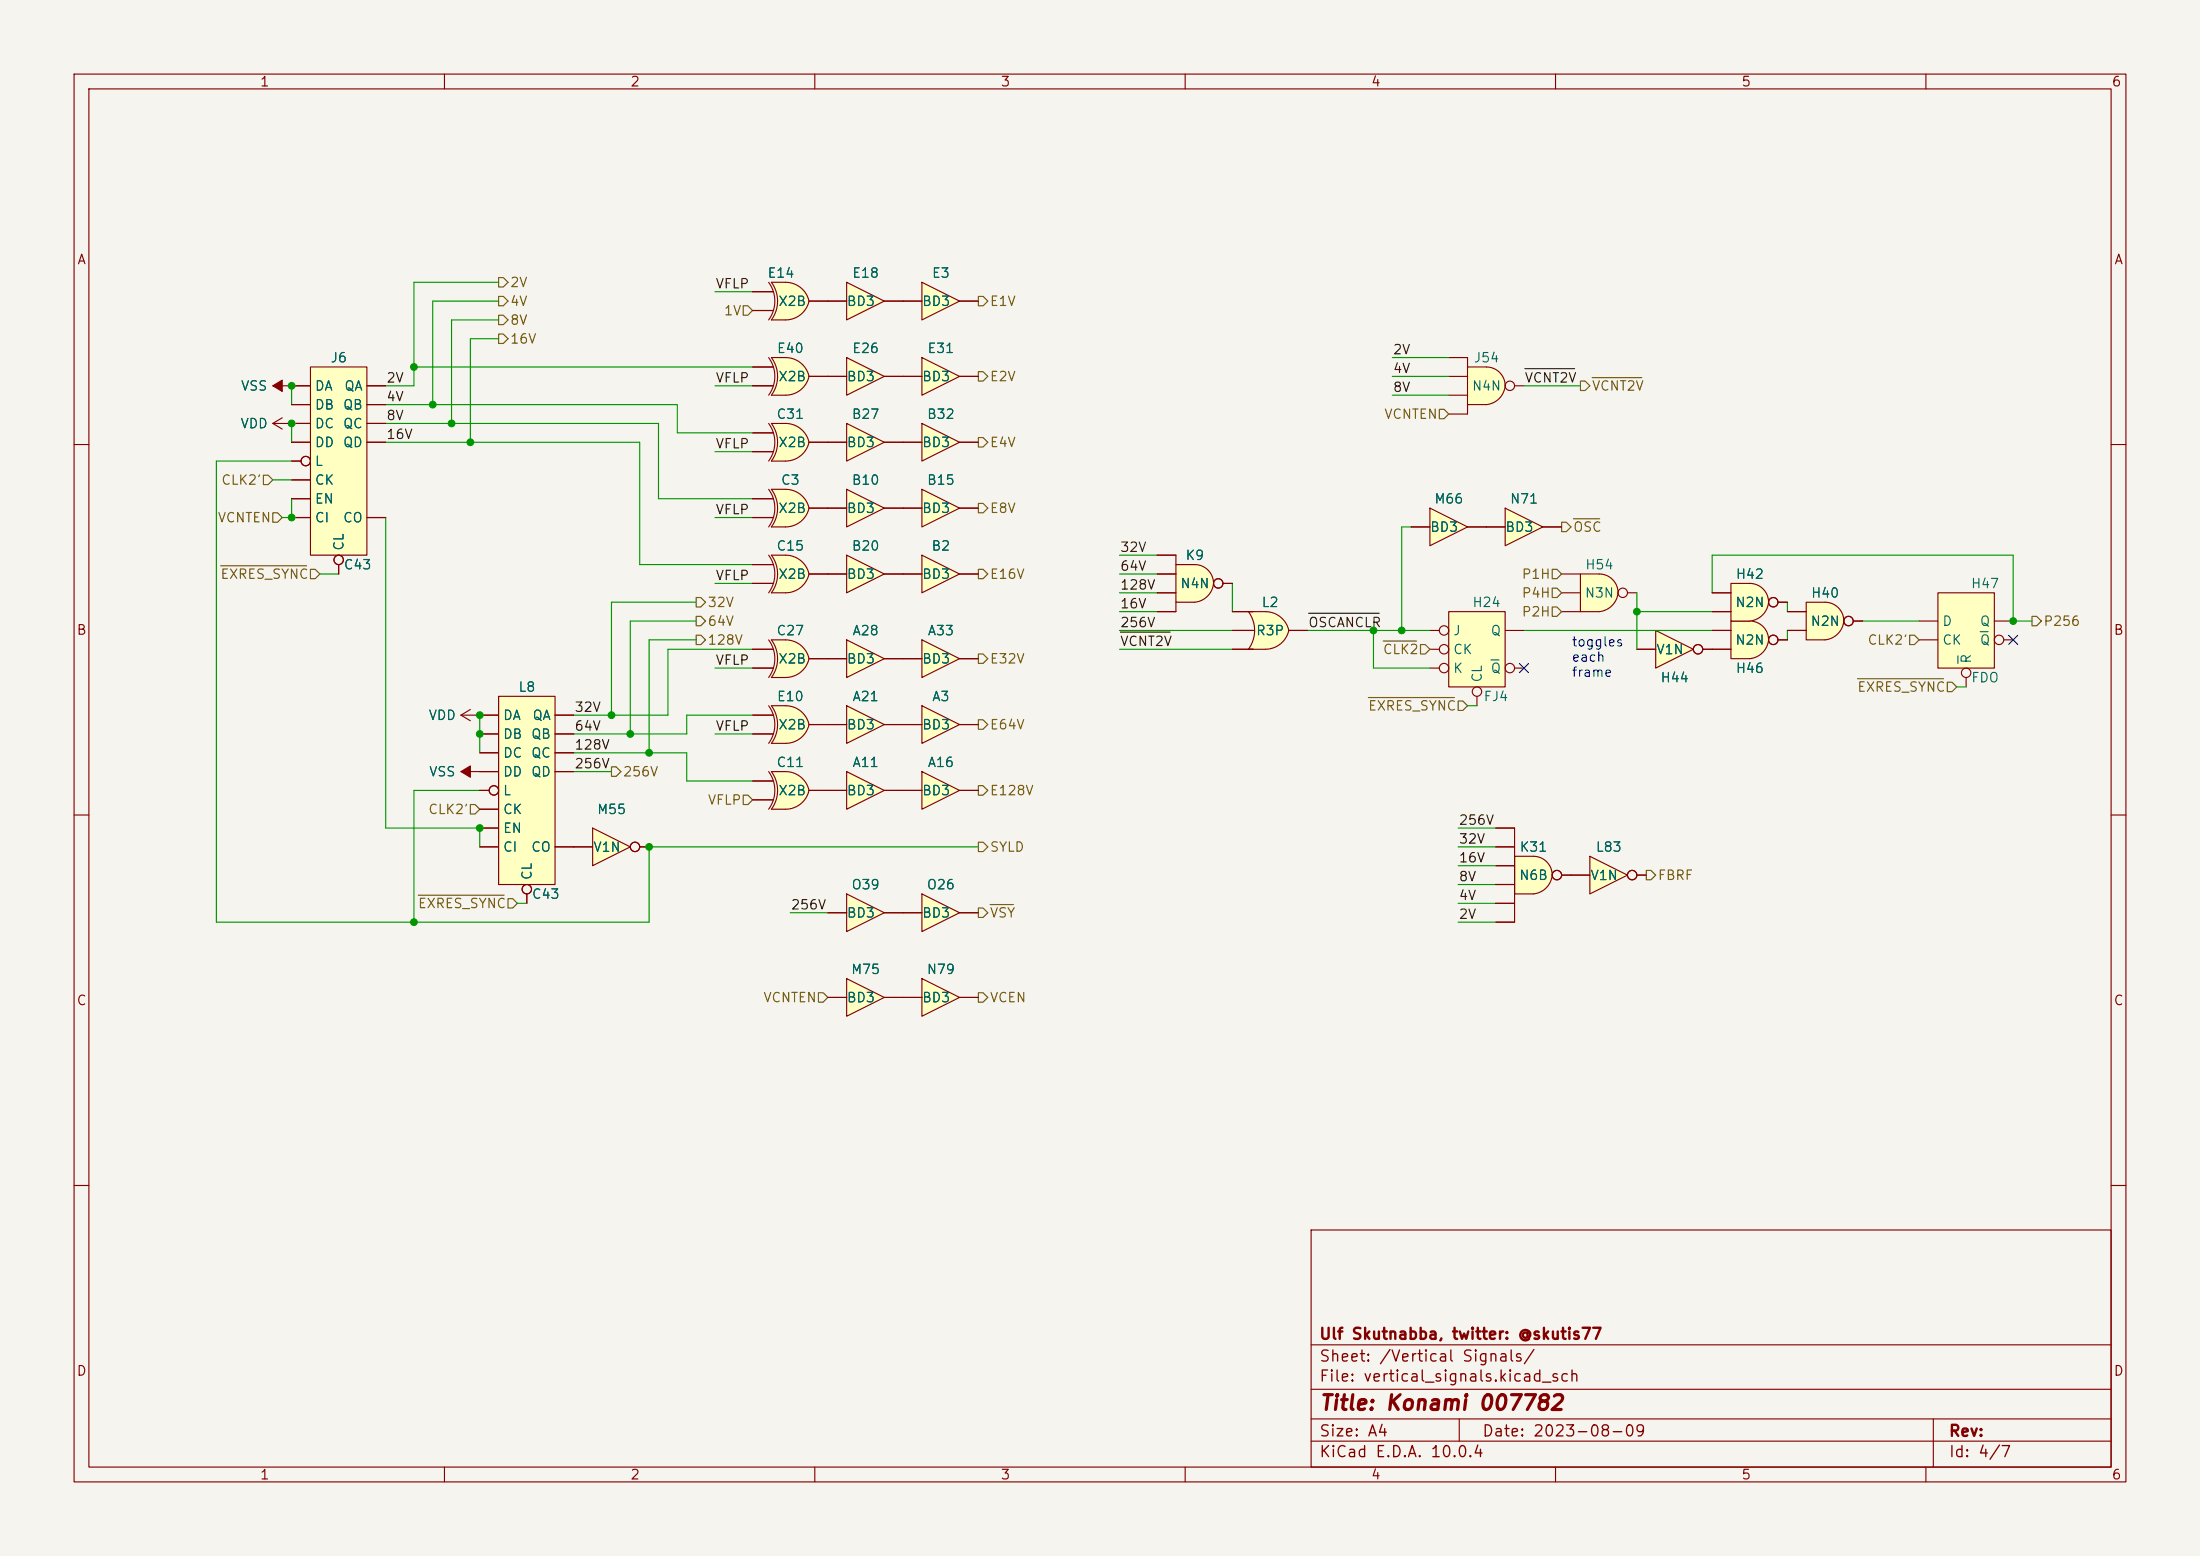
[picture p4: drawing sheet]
<svg xmlns="http://www.w3.org/2000/svg" width="297mm" height="210mm" viewBox="0 0 297 210" stroke-linecap="round" stroke-linejoin="round" font-family="sans-serif">
<path d="M0 0h297v210h-297z" fill="#f5f4ef" stroke="#f5f4ef" stroke-width=".14"/>
<g fill="none" stroke="#840000" stroke-width=".15">
<path d="M10 10h277v190h-277zM12 12h273v186h-273zM60 10v2M110 10v2M160 10v2M210 10v2M260 10v2M10 60h2M285 60h2M10 110h2M285 110h2M10 160h2"/>
<path d="M177 166h108v32h-108zM285 160h2M60 198v2M110 198v2M160 198v2M177 194.5h108M177 191.5h108M177 187.5h108M177 181.5h108M197 191.5v3M210 198v2M260 198v2"/>
<path d="M261 191.5v6.5"/>
</g>
<g fill="#ffffc2">
<path d="M104.1 95.3h1.9z"/>
<path d="M104.1 95.3h1.9v5h-1.9a4.3 4.3 0 0 0 0-5z"/>
</g>
<g fill="#ffffc2" stroke="#ffffc2" stroke-width=".14">
<path d="M106.1 97.1l3.1 .7a3.2 3.2 0 0 1-3.2 2.5z"/>
<path d="M106 95.3a3.2 3.2 0 0 1 3.2 2.5l-3.1 .7z"/>
</g>
<path d="M101.6 96.5h2.8M101.6 99.1h2.8M103.8 95.3a4.3 4.3 0 0 1 0 5M109.2 97.8a3.2 3.2 0 0 1-3.2 2.5M109.2 97.8h2.6M109.2 97.8a3.2 3.2 0 0 0-3.2-2.5h-1.9a4.3 4.3 0 0 1 0 5" fill="none" stroke="#840000" stroke-width=".15"/>
<path d="M104.1 100.3h1.9z" fill="#840000" stroke="#840000" stroke-width=".15"/>
<path d="M124.5 86.4l5 2.5-5 2.5z" fill="#ffffc2"/>
<path d="M121.9 88.9h2.6M124.5 86.4l5 2.5-5 2.5zM129.5 88.9h2.6" fill="none" stroke="#840000" stroke-width=".15"/>
<path d="M114.3 38.1l5.1 2.5-5.1 2.6z" fill="#ffffc2"/>
<path d="M114.3 38.1l5.1 2.5-5.1 2.6zM111.8 40.6h2.5M119.4 40.6h2.5" fill="none" stroke="#840000" stroke-width=".15"/>
<path d="M195.6 82.6h7.6v10.1h-7.6z" fill="#ffffc2"/>
<g fill="none" stroke="#840000" stroke-width=".15">
<path d="M193 85.1h1.3M193 87.6h1.3M193 90.2h1.3M195.6 82.6h7.6v10.1h-7.6zM199.4 94v1.3M203.2 85.1h2.5M204.5 90.2h1.2"/>
<circle cx="194.9" cy="90.2" r=".63"/>
<circle cx="194.9" cy="85.1" r=".63"/>
<circle cx="194.9" cy="87.6" r=".63"/>
<circle cx="199.4" cy="93.3" r=".63"/>
<circle cx="203.8" cy="90.2" r=".63"/>
</g>
<path d="M201.3 89.1h1.1" fill="none" stroke="#006464" stroke-width=".15"/>
<path d="M246.1 83.6l2.8 .2a2.82 2.82 0 0 1-2.5 2.6z" fill="#ffffc2" stroke="#ffffc2" stroke-width=".14"/>
<path d="M243.8 81.3h2.6v5.1h-2.6z" fill="#ffffc2"/>
<g fill="#ffffc2" stroke="#ffffc2" stroke-width=".14">
<path d="M246.4 81.3a2.54 2.54 0 0 1 2.5 2.5h-2.5z"/>
<path d="M236 86.1l2.8 .3a2.82 2.82 0 0 1-2.6 2.5z"/>
</g>
<g fill="none" stroke="#840000" stroke-width=".15">
<path d="M241.3 82.6h2.5M241.3 85.1h2.5M243.8 81.3h2.6a2.51 2.51 0 0 1 2.5 2.1 2.51 2.51 0 0 1-1.8 2.8l-.7 .2h-2.6zM250.2 83.8h1.3"/>
<circle cx="249.6" cy="83.8" r=".63"/>
</g>
<path d="M233.7 83.8h2.5v5.1h-2.5z" fill="#ffffc2"/>
<path d="M236.2 83.8a2.54 2.54 0 0 1 2.6 2.6h-2.6z" fill="#ffffc2" stroke="#ffffc2" stroke-width=".14"/>
<g fill="none" stroke="#840000" stroke-width=".15">
<path d="M231.1 85.1h2.6M231.1 87.6h2.6M233.7 83.8h2.5a2.51 2.51 0 0 1 2.5 2.2 2.51 2.51 0 0 1-1.8 2.7l-.7 .2h-2.5zM240 86.4h1.3"/>
<circle cx="239.4" cy="86.4" r=".63"/>
</g>
<path d="M261.6 80h7.6v10.2h-7.6z" fill="#ffffc2"/>
<g fill="none" stroke="#840000" stroke-width=".15">
<path d="M259.1 83.8h2.5M259.1 86.4h2.5M261.6 80h7.6v10.2h-7.6zM265.4 91.4v1.3M269.2 83.8h2.6M270.5 86.4h1.3"/>
<circle cx="265.4" cy="90.8" r=".63"/>
<circle cx="269.9" cy="86.4" r=".63"/>
</g>
<path d="M264.3 88.5v1M267.3 85.3h1.1" fill="none" stroke="#006464" stroke-width=".15"/>
<path d="M236 81l2.8 .3a2.82 2.82 0 0 1-2.6 2.5z" fill="#ffffc2" stroke="#ffffc2" stroke-width=".14"/>
<path d="M233.7 78.7h2.5v5.1h-2.5z" fill="#ffffc2"/>
<g fill="#ffffc2" stroke="#ffffc2" stroke-width=".14">
<path d="M236.2 78.7a2.54 2.54 0 0 1 2.6 2.6h-2.6z"/>
<path d="M161 78.5l2.8 .2a2.82 2.82 0 0 1-2.5 2.6z"/>
</g>
<g fill="none" stroke="#840000" stroke-width=".15">
<path d="M233.7 78.7h2.5a2.51 2.51 0 0 1 2.5 2.2 2.51 2.51 0 0 1-1.8 2.8l-.7 .1h-2.5zM231.1 80h2.6M231.1 82.6h2.6M240 81.3h1.3"/>
<circle cx="239.4" cy="81.3" r=".63"/>
</g>
<path d="M158.7 76.2h2.6v5.1h-2.6z" fill="#ffffc2"/>
<path d="M161.3 76.2a2.54 2.54 0 0 1 2.5 2.5h-2.5z" fill="#ffffc2" stroke="#ffffc2" stroke-width=".14"/>
<g fill="none" stroke="#840000" stroke-width=".15">
<path d="M156.2 74.9h2.5v1.3M156.2 77.5h2.5M158.7 76.2h2.6a2.51 2.51 0 0 1 2.5 2.1 2.51 2.51 0 0 1-1.8 2.8l-.7 .2h-2.6zM165.1 78.7h1.3M156.2 80h2.5M158.7 81.3v1.3h-2.5"/>
<circle cx="164.5" cy="78.7" r=".63"/>
</g>
<path d="M168.5 82.6h2.3" fill="none" stroke="#ffffc2" stroke-width=".14"/>
<path d="M168.5 82.6h2.3v5h-2.3a4.3 4.3 0 0 0 0-5z" fill="#ffffc2"/>
<g fill="#ffffc2" stroke="#ffffc2" stroke-width=".14">
<path d="M170.8 84.4l3.2 .7a3.2 3.2 0 0 1-3.2 2.5z"/>
<path d="M170.8 82.6a3.2 3.2 0 0 1 3.2 2.5l-3.2 .7z"/>
</g>
<path d="M166.4 82.6h4.4a3.2 3.2 0 0 1 3.2 2.5M166.4 85.1h2.9M166.4 87.6h2.8M168.5 82.6a4.3 4.3 0 0 1 0 5M174 85.1a3.2 3.2 0 0 1-3.2 2.5M174 85.1h2.5" fill="none" stroke="#840000" stroke-width=".15"/>
<path d="M168.5 87.6h2.3z" fill="#840000" stroke="#840000" stroke-width=".15"/>
<path d="M124.5 38.1l5 2.5-5 2.6z" fill="#ffffc2"/>
<path d="M124.5 38.1l5 2.5-5 2.6zM121.9 40.6h2.6M129.5 40.6h2.6" fill="none" stroke="#840000" stroke-width=".15"/>
<g fill="#ffffc2">
<path d="M104.1 86.4h1.9z"/>
<path d="M104.1 86.4h1.9v5h-1.9a4.3 4.3 0 0 0 0-5z"/>
</g>
<g fill="#ffffc2" stroke="#ffffc2" stroke-width=".14">
<path d="M106.1 88.2l3.1 .7a3.2 3.2 0 0 1-3.2 2.5z"/>
<path d="M106 86.4a3.2 3.2 0 0 1 3.2 2.5l-3.1 .7z"/>
</g>
<path d="M101.6 87.6h2.8M101.6 90.2h2.8M103.8 86.4a4.3 4.3 0 0 1 0 5M109.2 88.9a3.2 3.2 0 0 1-3.2 2.5M109.2 88.9h2.6M109.2 88.9a3.2 3.2 0 0 0-3.2-2.5h-1.9a4.3 4.3 0 0 1 0 5" fill="none" stroke="#840000" stroke-width=".15"/>
<path d="M104.1 91.4h1.9z" fill="#840000" stroke="#840000" stroke-width=".15"/>
<path d="M124.5 48.3l5 2.5-5 2.5z" fill="#ffffc2"/>
<path d="M121.9 50.8h2.6M124.5 48.3l5 2.5-5 2.5zM129.5 50.8h2.6" fill="none" stroke="#840000" stroke-width=".15"/>
<path d="M223.5 85.1l5.1 2.5-5.1 2.6z" fill="#ffffc2"/>
<g fill="none" stroke="#840000" stroke-width=".15">
<path d="M221 87.6h2.5M223.5 85.1l5.1 2.5-5.1 2.6zM229.9 87.6h1.2"/>
<circle cx="229.2" cy="87.6" r=".63"/>
</g>
<g fill="#ffffc2">
<path d="M104.1 43.2h1.9z"/>
<path d="M104.1 38.1h1.9v5.1h-1.9a4.3 4.3 0 0 0 0-5.1z"/>
</g>
<g fill="#ffffc2" stroke="#ffffc2" stroke-width=".14">
<path d="M106 38.1a3.2 3.2 0 0 1 3.2 2.5l-3.1 .7z"/>
<path d="M106.1 39.9l3.1 .7a3.3 3.3 0 0 1-3.2 2.6z"/>
</g>
<path d="M101.6 39.4h2.8M103.8 38.1a4.3 4.3 0 0 1 0 5.1M104.1 38.1a4.3 4.3 0 0 1 0 5.1h1.9a3.3 3.3 0 0 0 3.2-2.6M106 38.1a3.2 3.2 0 0 1 3.2 2.5M101.6 41.9h2.8M109.2 40.6h2.6" fill="none" stroke="#840000" stroke-width=".15"/>
<path d="M104.1 38.1h1.9z" fill="#840000" stroke="#840000" stroke-width=".15"/>
<path d="M114.3 48.3l5.1 2.5-5.1 2.5z" fill="#ffffc2"/>
<path d="M111.8 50.8h2.5M114.3 48.3l5.1 2.5-5.1 2.5zM119.4 50.8h2.5" fill="none" stroke="#840000" stroke-width=".15"/>
<path d="M124.5 74.9l5 2.6-5 2.5z" fill="#ffffc2"/>
<path d="M121.9 77.5h2.6M124.5 74.9l5 2.6-5 2.5zM129.5 77.5h2.6" fill="none" stroke="#840000" stroke-width=".15"/>
<path d="M114.3 66l5.1 2.6-5.1 2.5z" fill="#ffffc2"/>
<path d="M111.8 68.6h2.5M114.3 66l5.1 2.6-5.1 2.5zM119.4 68.6h2.5" fill="none" stroke="#840000" stroke-width=".15"/>
<path d="M124.5 57.2l5 2.5-5 2.5z" fill="#ffffc2"/>
<path d="M121.9 59.7h2.6M124.5 57.2l5 2.5-5 2.5zM129.5 59.7h2.6" fill="none" stroke="#840000" stroke-width=".15"/>
<path d="M124.5 66l5 2.6-5 2.5z" fill="#ffffc2"/>
<path d="M121.9 68.6h2.6M124.5 66l5 2.6-5 2.5zM129.5 68.6h2.6" fill="none" stroke="#840000" stroke-width=".15"/>
<path d="M203.2 68.6l5.1 2.5-5.1 2.6z" fill="#ffffc2"/>
<path d="M200.7 71.1h2.5M203.2 68.6l5.1 2.5-5.1 2.6zM208.3 71.1h2.5" fill="none" stroke="#840000" stroke-width=".15"/>
<path d="M114.3 57.2l5.1 2.5-5.1 2.5z" fill="#ffffc2"/>
<path d="M111.8 59.7h2.5M114.3 57.2l5.1 2.5-5.1 2.5zM119.4 59.7h2.5" fill="none" stroke="#840000" stroke-width=".15"/>
<path d="M114.3 74.9l5.1 2.6-5.1 2.5z" fill="#ffffc2"/>
<path d="M111.8 77.5h2.5M114.3 74.9l5.1 2.6-5.1 2.5zM119.4 77.5h2.5" fill="none" stroke="#840000" stroke-width=".15"/>
<g fill="#ffffc2">
<path d="M104.1 57.2h1.9z"/>
<path d="M104.1 57.2h1.9v5h-1.9a4.3 4.3 0 0 0 0-5z"/>
</g>
<g fill="#ffffc2" stroke="#ffffc2" stroke-width=".14">
<path d="M106.1 59l3.1 .7a3.2 3.2 0 0 1-3.2 2.5z"/>
<path d="M106 57.2a3.2 3.2 0 0 1 3.2 2.5l-3.1 .7z"/>
</g>
<path d="M101.6 58.4h2.8M103.8 57.2a4.3 4.3 0 0 1 0 5M109.2 59.7a3.2 3.2 0 0 1-3.2 2.5M109.2 59.7h2.6M109.2 59.7a3.2 3.2 0 0 0-3.2-2.5h-1.9a4.3 4.3 0 0 1 0 5M101.6 61h2.8" fill="none" stroke="#840000" stroke-width=".15"/>
<path d="M104.1 62.2h1.9z" fill="#840000" stroke="#840000" stroke-width=".15"/>
<path d="M41.9 49.5h7.6v25.4h-7.6z" fill="#ffffc2"/>
<g fill="none" stroke="#840000" stroke-width=".15">
<path d="M39.4 52.1h2.5M39.4 54.6h2.5M39.4 57.2h2.5M39.4 59.7h2.5M41.9 49.5h7.6v25.4h-7.6zM49.5 52.1h2.6M49.5 54.6h2.6M49.5 57.2h2.6M49.5 59.7h2.6M39.4 62.2h1.2M39.4 64.8h2.5M39.4 67.3h2.5"/>
<path d="M39.4 69.9h2.5M45.7 76.2v1.3M49.5 69.9h2.6"/>
<circle cx="41.3" cy="62.2" r=".63"/>
<circle cx="45.7" cy="75.6" r=".63"/>
</g>
<path d="M193 68.6l5.1 2.5-5.1 2.6z" fill="#ffffc2"/>
<path d="M190.5 71.1h2.5M193 68.6l5.1 2.5-5.1 2.6zM198.1 71.1h2.6" fill="none" stroke="#840000" stroke-width=".15"/>
<path d="M114.3 95.3l5.1 2.5-5.1 2.5z" fill="#ffffc2"/>
<path d="M111.8 97.8h2.5M114.3 95.3l5.1 2.5-5.1 2.5zM119.4 97.8h2.5" fill="none" stroke="#840000" stroke-width=".15"/>
<path d="M114.3 104.1l5.1 2.6-5.1 2.5z" fill="#ffffc2"/>
<path d="M111.8 106.7h2.5M114.3 104.1l5.1 2.6-5.1 2.5zM119.4 106.7h2.5" fill="none" stroke="#840000" stroke-width=".15"/>
<path d="M114.3 86.4l5.1 2.5-5.1 2.5z" fill="#ffffc2"/>
<path d="M111.8 88.9h2.5M114.3 86.4l5.1 2.5-5.1 2.5zM119.4 88.9h2.5" fill="none" stroke="#840000" stroke-width=".15"/>
<path d="M114.3 120.7l5.1 2.5-5.1 2.5z" fill="#ffffc2"/>
<path d="M111.8 123.2h2.5M114.3 120.7l5.1 2.5-5.1 2.5zM119.4 123.2h2.5" fill="none" stroke="#840000" stroke-width=".15"/>
<path d="M114.3 132.1l5.1 2.5-5.1 2.6z" fill="#ffffc2"/>
<path d="M111.8 134.6h2.5M114.3 132.1l5.1 2.5-5.1 2.6zM119.4 134.6h2.5" fill="none" stroke="#840000" stroke-width=".15"/>
<path d="M124.5 132.1l5 2.5-5 2.6z" fill="#ffffc2"/>
<path d="M121.9 134.6h2.6M124.5 132.1l5 2.5-5 2.6zM129.5 134.6h2.6" fill="none" stroke="#840000" stroke-width=".15"/>
<path d="M124.5 120.7l5 2.5-5 2.5z" fill="#ffffc2"/>
<path d="M121.9 123.2h2.6M124.5 120.7l5 2.5-5 2.5zM129.5 123.2h2.6" fill="none" stroke="#840000" stroke-width=".15"/>
<path d="M80 111.8l5.1 2.5-5.1 2.5z" fill="#ffffc2"/>
<g fill="none" stroke="#840000" stroke-width=".15">
<path d="M77.5 114.3h2.5M80 111.8l5.1 2.5-5.1 2.5zM86.4 114.3h1.2"/>
<circle cx="85.7" cy="114.3" r=".63"/>
</g>
<path d="M124.5 104.1l5 2.6-5 2.5z" fill="#ffffc2"/>
<path d="M121.9 106.7h2.6M124.5 104.1l5 2.6-5 2.5zM129.5 106.7h2.6" fill="none" stroke="#840000" stroke-width=".15"/>
<path d="M124.5 95.3l5 2.5-5 2.5z" fill="#ffffc2"/>
<path d="M121.9 97.8h2.6M124.5 95.3l5 2.5-5 2.5zM129.5 97.8h2.6" fill="none" stroke="#840000" stroke-width=".15"/>
<g fill="#ffffc2">
<path d="M104.1 74.9h1.9z"/>
<path d="M104.1 74.9h1.9v5.1h-1.9a4.3 4.3 0 0 0 0-5.1z"/>
</g>
<g fill="#ffffc2" stroke="#ffffc2" stroke-width=".14">
<path d="M106.1 76.8l3.1 .7a3.2 3.2 0 0 1-3.2 2.5z"/>
<path d="M106 74.9a3.2 3.2 0 0 1 3.2 2.6l-3.1 .7z"/>
<path d="M200.4 51.8l2.8 .3a2.82 2.82 0 0 1-2.5 2.5z"/>
</g>
<path d="M101.6 76.2h2.8M101.6 78.7h2.8M103.8 74.9a4.3 4.3 0 0 1 0 5.1M109.2 77.5a3.2 3.2 0 0 1-3.2 2.5M109.2 77.5h2.6M109.2 77.5a3.2 3.2 0 0 0-3.2-2.6h-1.9a4.3 4.3 0 0 1 0 5.1" fill="none" stroke="#840000" stroke-width=".15"/>
<path d="M104.1 80h1.9z" fill="#840000" stroke="#840000" stroke-width=".15"/>
<path d="M198.1 49.5h2.6v5.1h-2.6z" fill="#ffffc2"/>
<path d="M200.7 49.5a2.54 2.54 0 0 1 2.5 2.6h-2.5z" fill="#ffffc2" stroke="#ffffc2" stroke-width=".14"/>
<g fill="none" stroke="#840000" stroke-width=".15">
<path d="M195.6 48.3h2.5v1.2M195.6 50.8h2.5M195.6 53.3h2.5M198.1 49.5h2.6a2.51 2.51 0 0 1 2.5 2.2 2.51 2.51 0 0 1-1.8 2.7l-.7 .2h-2.6zM198.1 54.6v1.3h-2.5M204.5 52.1h1.2"/>
<circle cx="203.8" cy="52.1" r=".63"/>
</g>
<path d="M67.3 94h7.6v25.4h-7.6z" fill="#ffffc2"/>
<g fill="none" stroke="#840000" stroke-width=".15">
<path d="M64.8 96.5h2.5M64.8 99.1h2.5M67.3 94h7.6v25.4h-7.6zM74.9 96.5h2.6M74.9 99.1h2.6M64.8 101.6h2.5M64.8 104.1h2.5M64.8 106.7h1.2M64.8 109.2h2.5M64.8 111.8h2.5M64.8 114.3h2.5M74.9 101.6h2.6"/>
<path d="M74.9 104.1h2.6M74.9 114.3h2.6M71.1 120.7v1.2"/>
<circle cx="66.7" cy="106.7" r=".63"/>
<circle cx="71.1" cy="120" r=".63"/>
</g>
<g fill="#ffffc2">
<path d="M104.1 48.3h1.9z"/>
<path d="M104.1 48.3h1.9v5h-1.9a4.3 4.3 0 0 0 0-5z"/>
</g>
<g fill="#ffffc2" stroke="#ffffc2" stroke-width=".14">
<path d="M106.1 50.1l3.1 .7a3.2 3.2 0 0 1-3.2 2.5z"/>
<path d="M106 48.3a3.2 3.2 0 0 1 3.2 2.5l-3.1 .7z"/>
</g>
<path d="M101.6 49.5h2.8M101.6 52.1h2.8M103.8 48.3a4.3 4.3 0 0 1 0 5M109.2 50.8a3.2 3.2 0 0 1-3.2 2.5M109.2 50.8h2.6M109.2 50.8a3.2 3.2 0 0 0-3.2-2.5h-1.9a4.3 4.3 0 0 1 0 5" fill="none" stroke="#840000" stroke-width=".15"/>
<path d="M104.1 53.3h1.9z" fill="#840000" stroke="#840000" stroke-width=".15"/>
<g fill="#ffffc2">
<path d="M104.1 104.1h1.9z"/>
<path d="M104.1 104.1h1.9v5.1h-1.9a4.3 4.3 0 0 0 0-5.1z"/>
</g>
<g fill="#ffffc2" stroke="#ffffc2" stroke-width=".14">
<path d="M106.1 106l3.1 .7a3.2 3.2 0 0 1-3.2 2.5z"/>
<path d="M106 104.1a3.2 3.2 0 0 1 3.2 2.6l-3.1 .7z"/>
</g>
<path d="M101.6 105.4h2.8M101.6 108h2.8M103.8 104.1a4.3 4.3 0 0 1 0 5.1M109.2 106.7a3.2 3.2 0 0 1-3.2 2.5M109.2 106.7h2.6M109.2 106.7a3.2 3.2 0 0 0-3.2-2.6h-1.9a4.3 4.3 0 0 1 0 5.1" fill="none" stroke="#840000" stroke-width=".15"/>
<path d="M104.1 109.2h1.9z" fill="#840000" stroke="#840000" stroke-width=".15"/>
<g fill="#ffffc2">
<path d="M104.1 66h1.9z"/>
<path d="M104.1 66h1.9v5.1h-1.9a4.3 4.3 0 0 0 0-5.1z"/>
</g>
<g fill="#ffffc2" stroke="#ffffc2" stroke-width=".14">
<path d="M106.1 67.9l3.1 .7a3.2 3.2 0 0 1-3.2 2.5z"/>
<path d="M106 66a3.2 3.2 0 0 1 3.2 2.6l-3.1 .7z"/>
<path d="M206.7 117.8l2.8 .3a2.82 2.82 0 0 1-2.5 2.6z"/>
</g>
<path d="M101.6 67.3h2.8M101.6 69.9h2.8M103.8 66a4.3 4.3 0 0 1 0 5.1M109.2 68.6a3.2 3.2 0 0 1-3.2 2.5M109.2 68.6h2.6M109.2 68.6a3.2 3.2 0 0 0-3.2-2.6h-1.9a4.3 4.3 0 0 1 0 5.1M62.2 96.5l1.3 .8M62.2 96.5h2.6M63.5 95.8l-1.3 .7M62.2 104.1h2.6" fill="none" stroke="#840000" stroke-width=".15"/>
<g fill="#840000" stroke="#840000" stroke-width=".15">
<path d="M104.1 71.1h1.9z"/>
<path d="M62.2 104.1l1.3-.7v1.5z"/>
</g>
<path d="M204.5 115.6h2.5v5.1h-2.5z" fill="#ffffc2"/>
<g fill="#ffffc2" stroke="#ffffc2" stroke-width=".14">
<path d="M207 115.6a2.54 2.54 0 0 1 2.5 2.5h-2.5z"/>
<path d="M215.6 79.7l2.8 .3a2.82 2.82 0 0 1-2.5 2.6z"/>
</g>
<g fill="none" stroke="#840000" stroke-width=".15">
<path d="M201.9 111.8h2.6v12.7h-2.6M201.9 114.3h2.6M201.9 116.8h2.6M201.9 119.4h2.6M204.5 115.6h2.5a2.51 2.51 0 0 1 2.5 2.1 2.51 2.51 0 0 1-1.8 2.8l-.7 .2h-2.5zM210.8 118.1h1.3M201.9 121.9h2.6"/>
<circle cx="210.2" cy="118.1" r=".63"/>
</g>
<path d="M213.4 77.5h2.5v5.1h-2.5z" fill="#ffffc2"/>
<path d="M215.9 77.5a2.54 2.54 0 0 1 2.5 2.5h-2.5z" fill="#ffffc2" stroke="#ffffc2" stroke-width=".14"/>
<g fill="none" stroke="#840000" stroke-width=".15">
<path d="M210.8 77.5h2.6M213.4 77.5h2.5a2.51 2.51 0 0 1 2.5 2.1 2.51 2.51 0 0 1-1.8 2.8l-.7 .2h-2.5zM210.8 80h2.6M210.8 82.6h2.6M219.7 80h1.3"/>
<circle cx="219.1" cy="80" r=".63"/>
</g>
<path d="M214.6 115.6l5.1 2.5-5.1 2.6z" fill="#ffffc2"/>
<g fill="none" stroke="#840000" stroke-width=".15">
<path d="M101.6 39.4h2.8M36.8 52.1h5.1M36.8 57.2l1.3 .7M36.8 57.2h5.1M38.1 56.4l-1.3 .8M39.4 54.6h2.5M39.4 59.7h2.5M49.5 52.1h2.6M49.5 57.2h2.6M49.5 54.6h2.6M49.5 59.7h2.6M101.6 52.1h2.8"/>
<path d="M101.6 58.4h2.8M101.6 41.9h2.8M101.6 49.5h2.8M109.2 59.7h5.1M109.2 50.8h5.1M109.2 40.6h5.1M119.4 59.7h5.1M119.4 50.8h5.1M119.4 40.6h5.1M129.5 59.7h2.6M129.5 50.8h2.6M129.5 40.6h2.6"/>
<path d="M39.4 62.2h1.2M39.4 64.8h2.5M39.4 67.3h2.5M39.4 69.9h2.5M45.7 76.2v1.3M49.5 69.9h2.6M101.6 67.3h2.8M101.6 69.9h2.8M101.6 76.2h2.8M101.6 78.7h2.8M101.6 61h2.8M109.2 77.5h5.1"/>
<path d="M109.2 68.6h5.1M119.4 77.5h5.1M119.4 68.6h5.1M129.5 77.5h2.6M129.5 68.6h2.6M156.2 77.5h2.5M156.2 74.9h2.5M165.1 78.7h1.3M190.5 71.1h2.5M198.1 71.1h5.1M208.3 71.1h2.5M64.8 96.5h2.5"/>
<path d="M64.8 99.1h2.5M74.9 96.5h2.6M74.9 99.1h2.6M101.6 96.5h2.8M101.6 99.1h2.8M101.6 87.6h2.8M101.6 90.2h2.8M109.2 97.8h5.1M109.2 88.9h5.1M119.4 97.8h5.1M119.4 88.9h5.1M129.5 97.8h2.6"/>
<path d="M129.5 88.9h2.6M156.2 82.6h2.5M156.2 80h2.5M166.4 87.6h2.8M166.4 82.6h2.8M166.4 85.1h2.8M174 85.1h2.5M221 87.6h2.5M229.9 87.6h3.8M231.1 82.6h2.6M231.1 85.1h2.6M231.1 80h2.6"/>
<path d="M240 81.3h1.3M240 86.4h1.3M241.3 82.6h2.5M241.3 85.1h2.5M250.2 83.8h1.3M64.8 101.6h2.5M64.8 104.1h2.5M64.8 106.7h1.2M64.8 109.2h2.5M64.8 111.8h2.5M64.8 114.3h2.5M74.9 101.6h2.6"/>
<path d="M74.9 104.1h2.6M74.9 114.3h5.1M86.4 114.3h1.2M101.6 105.4h2.8M101.6 108h2.8M109.2 106.7h5.1M119.4 106.7h5.1M129.5 106.7h2.6M201.9 111.8h2.6M201.9 114.3h2.6M201.9 116.8h2.6M201.9 119.4h2.6"/>
<path d="M210.8 118.1h3.8M214.6 115.6l5.1 2.5-5.1 2.6zM221 118.1h1.2M71.1 120.7v1.2M111.8 123.2h2.5M111.8 134.6h2.5M119.4 123.2h5.1M119.4 134.6h5.1M129.5 123.2h2.6M129.5 134.6h2.6M201.9 121.9h2.6M201.9 124.5h2.6"/>
<circle cx="41.3" cy="62.2" r=".63"/>
<circle cx="45.7" cy="75.6" r=".63"/>
<circle cx="164.5" cy="78.7" r=".63"/>
<circle cx="229.2" cy="87.6" r=".63"/>
<circle cx="239.4" cy="86.4" r=".63"/>
<circle cx="239.4" cy="81.3" r=".63"/>
<circle cx="249.6" cy="83.8" r=".63"/>
<circle cx="66.7" cy="106.7" r=".63"/>
<circle cx="85.7" cy="114.3" r=".63"/>
<circle cx="210.2" cy="118.1" r=".63"/>
<circle cx="220.3" cy="118.1" r=".63"/>
<circle cx="71.1" cy="120" r=".63"/>
</g>
<path d="M36.8 52.1l1.3-.8v1.5z" fill="#840000" stroke="#840000" stroke-width=".15"/>
<g fill="none" stroke="#725600" stroke-width=".15">
<path d="M67.3 37.5h.6l.7 .6-.7 .6h-.6zM67.3 45.1h.6l.7 .6-.7 .7h-.6zM67.3 40h.6l.7 .6-.7 .7h-.6zM67.3 42.5h.6l.7 .7-.7 .6h-.6zM100.3 41.3h.7l.6 .6-.6 .6h-.7zM132.1 59.1h.6l.6 .6-.6 .6h-.6zM132.1 50.2h.6l.6 .6-.6 .6h-.6zM132.1 40h.6l.6 .6-.6 .7h-.6zM194.3 55.2h.6l.7 .7-.7 .6h-.6zM213.4 51.4h.6l.6 .7-.6 .6h-.6zM214.9 51h6.7M29.8 76.4h11.6"/>
<path d="M35.6 64.1h.6l.6 .7-.6 .6h-.6zM36.8 69.2h.7l.6 .7-.6 .6h-.7zM41.9 76.8h.6l.7 .7-.7 .6h-.6zM132.1 67.9h.6l.6 .7-.6 .6h-.6zM132.1 76.8h.6l.6 .7-.6 .6h-.6zM209.5 76.8h.7l.6 .7-.6 .6h-.7zM209.5 79.4h.7l.6 .6-.6 .6h-.7zM210.8 70.5h.7l.6 .6-.6 .7h-.7zM212.4 70h3.6M94 80.6h.6l.6 .7-.6 .6h-.6zM94 85.7h.6l.6 .7-.6 .6h-.6zM94 83.2h.6l.6 .6-.6 .7h-.6z"/>
<path d="M132.1 88.3h.6l.6 .6-.6 .6h-.6zM132.1 97.2h.6l.6 .6-.6 .6h-.6zM184.7 94.1h11.6M186.7 86.5h4.5M191.8 87h.6l.6 .6-.6 .7h-.6zM196.8 94.6h.7l.6 .7-.6 .6h-.7zM209.5 81.9h.7l.6 .7-.6 .6h-.7zM250.8 91.6h11.6M257.8 85.7h.6l.7 .7-.7 .6h-.6zM262.9 92.1h.6l.7 .6-.7 .6h-.6zM274.3 83.2h.7l.6 .6-.6 .7h-.7zM63.5 108.6h.6l.7 .6-.7 .7h-.6z"/>
<path d="M82.5 103.5h.7l.6 .6-.6 .7h-.7zM100.3 107.3h.7l.6 .7-.6 .6h-.7zM132.1 106h.6l.6 .7-.6 .6h-.6zM132.1 113.7h.6l.6 .6-.6 .6h-.6zM222.2 117.5h.7l.6 .6-.6 .6h-.7zM56.5 120.8h11.6M68.6 121.3h.6l.6 .6-.6 .7h-.6zM110.5 134h.6l.7 .6-.7 .7h-.6zM132.1 122.6h.6l.6 .6-.6 .6h-.6zM132.1 134h.6l.6 .6-.6 .7h-.6zM133.7 122.1h3.1"/>
</g>
<path d="M205.9 49.8h6.7M151.3 85.3h6.7M176.7 82.8h9.5" fill="none" stroke="#0f0f0f" stroke-width=".15"/>
<g fill="none" stroke="#009600" stroke-width=".15">
<path d="M67.3 38.1h-11.4v14h-3.8M96.5 39.4h5.1M39.4 52.1v2.5M39.4 57.2v2.5M52.1 59.7h34.3v16.5h15.2M52.1 57.2h36.8v10.1h12.7M52.1 54.6h39.3v3.8h10.2M55.9 49.5h45.7M67.3 45.7h-3.8v14M67.3 40.6h-8.9v14M67.3 43.2h-6.3v14M96.5 52.1h5.1"/>
<path d="M188 50.8h7.6M188 48.3h7.6M188 53.3h7.6M205.7 52.1h7.7M36.8 64.8h2.6M39.4 67.3v2.6h-1.3M39.4 62.2h-10.2v62.3h58.4v-10.2h44.5M43.2 77.5h2.5M52.1 69.9v41.9h12.7v2.5M96.5 78.7h5.1M96.5 69.9h5.1M96.5 61h5.1"/>
<path d="M151.1 77.5h5.1M151.1 74.9h5.1M166.4 78.7v3.9M190.5 71.1h-1.3v14M64.8 96.5v5.1M94 81.3h-11.5v15.2M94 86.4h-6.4v15.2M94 83.8h-8.9v15.3M96.5 90.2h5.1M96.5 99.1h5.1M101.6 87.6h-11.4v8.9h-12.7M101.6 96.5h-8.9v2.6h-15.2"/>
<path d="M151.1 80h5.1M151.1 82.6h5.1M151.1 85.1h15.3M151.1 87.6h15.3M176.5 85.1h16.5M185.4 85.1v5.1h7.6M198.1 95.3h1.3M205.7 85.1h25.4M221 82.6h10.1M221 80v7.6M231.1 80v-5.1h40.7v8.9h2.5M241.3 81.3v1.3"/>
<path d="M241.3 85.1v1.3M251.5 83.8h7.6M264.2 92.7h1.2M64.8 106.7h-8.9v17.8M77.5 101.6h15.2v3.8h8.9M77.5 104.1h5M196.8 114.3h5.1M196.8 111.8h5.1M196.8 119.4h5.1M196.8 116.8h5.1M69.8 121.9h1.3M106.7 123.2h5.1"/>
<path d="M196.8 124.5h5.1M196.8 121.9h5.1"/>
</g>
<path d="M205.1 89.6l1.2 1.2M206.3 89.6l-1.2 1.2M271.2 85.8l1.2 1.2M272.4 85.8l-1.2 1.2" fill="none" stroke="#000084" stroke-width=".15"/>
<g fill="#009600" stroke="#009600" stroke-width=".14">
<circle cx="85.1" cy="99.1" r=".46"/>
<circle cx="82.5" cy="96.5" r=".46"/>
<circle cx="39.4" cy="69.9" r=".46"/>
<circle cx="39.4" cy="52.1" r=".46"/>
<circle cx="39.4" cy="57.2" r=".46"/>
<circle cx="64.8" cy="111.8" r=".46"/>
<circle cx="55.9" cy="124.5" r=".46"/>
<circle cx="64.8" cy="96.5" r=".46"/>
<circle cx="64.8" cy="99.1" r=".46"/>
<circle cx="87.6" cy="114.3" r=".46"/>
<circle cx="63.5" cy="59.7" r=".46"/>
<circle cx="61" cy="57.2" r=".46"/>
<circle cx="55.9" cy="49.5" r=".46"/>
<circle cx="58.4" cy="54.6" r=".46"/>
<circle cx="87.6" cy="101.6" r=".46"/>
<circle cx="185.4" cy="85.1" r=".46"/>
<circle cx="189.2" cy="85.1" r=".46"/>
<circle cx="271.8" cy="83.8" r=".46"/>
<circle cx="221" cy="82.6" r=".46"/>
</g>
<text font-size="2" fill="#840000" x="178" y="190.8">Title: Konami 007782</text>
<g font-size="1.5" fill="#840000">
<text x="178" y="184.2">Sheet: /Vertical Signals/</text>
<text x="178" y="181.2">Ulf Skutnabba, twitter: @skutis77</text>
<text x="178" y="186.9">File: vertical_signals.kicad_sch</text>
<text x="178" y="197.1">KiCad E.D.A. 10.0.4</text>
<text x="178" y="194.3">Size: A4</text>
<text x="200" y="194.3">Date: 2023-08-09</text>
<text x="263" y="194.3">Rev:</text>
<text x="263" y="197.1">Id: 4/7</text>
</g>
<g font-size="1.3" fill="#840000">
<text x="35" y="12">1</text>
<text x="85" y="12">2</text>
<text x="135" y="12">3</text>
<text x="185" y="12">4</text>
<text x="235" y="12">5</text>
<text x="285" y="12">6</text>
<text x="10.3" y="36">A</text>
<text x="285.3" y="36">A</text>
<text x="10.3" y="86">B</text>
<text x="285.3" y="86">B</text>
<text x="10.3" y="136">C</text>
<text x="285.3" y="136">C</text>
<text x="10.3" y="186">D</text>
<text x="285.3" y="186">D</text>
<text x="35" y="200">1</text>
<text x="85" y="200">2</text>
<text x="135" y="200">3</text>
<text x="185" y="200">4</text>
<text x="235" y="200">5</text>
<text x="285" y="200">6</text>
</g>
<g font-size="1.3" fill="#725600">
<text x="68.8" y="41.6">4V</text>
<text x="68.8" y="39.1">2V</text>
<text x="133.5" y="41.6">E1V</text>
<text x="68.8" y="46.7">16V</text>
<text x="68.8" y="44.2">8V</text>
<text x="97.6" y="42.9">1V</text>
<text x="133.5" y="51.8">E2V</text>
<text x="214.8" y="53">VCNT2V</text>
<text x="186.8" y="56.9">VCNTEN</text>
<text x="29.8" y="65.7">CLK2'</text>
<text x="133.5" y="60.7">E4V</text>
<text x="29.3" y="70.8">VCNTEN</text>
<text x="133.5" y="69.6">E8V</text>
<text x="212.3" y="72.1">OSC</text>
<text x="29.7" y="78.4">EXRES_SYNC</text>
<text x="95.4" y="82.3">32V</text>
<text x="133.5" y="78.4">E16V</text>
<text x="205.3" y="78.4">P1H</text>
<text x="205.3" y="83.5">P2H</text>
<text x="205.3" y="81">P4H</text>
<text x="95.4" y="87.3">128V</text>
<text x="95.4" y="84.8">64V</text>
<text x="133.5" y="89.9">E32V</text>
<text x="186.6" y="88.6">CLK2</text>
<text x="252" y="87.3">CLK2'</text>
<text x="275.8" y="84.8">P256</text>
<text x="250.6" y="93.7">EXRES_SYNC</text>
<text x="133.5" y="98.8">E64V</text>
<text x="184.6" y="96.2">EXRES_SYNC</text>
<text x="84" y="105.1">256V</text>
<text x="133.5" y="107.7">E128V</text>
<text x="57.7" y="110.2">CLK2'</text>
<text x="95.5" y="108.9">VFLP</text>
<text x="133.5" y="115.3">SYLD</text>
<text x="223.7" y="119.1">FBRF</text>
<text x="56.3" y="122.9">EXRES_SYNC</text>
<text x="133.5" y="124.2">VSY</text>
<text x="103" y="135.6">VCNTEN</text>
<text x="133.5" y="135.6">VCEN</text>
</g>
<g font-size="1.3" fill="#0f0f0f">
<text x="96.5" y="39.2">VFLP</text>
<text x="52.1" y="51.9">2V</text>
<text x="96.5" y="51.9">VFLP</text>
<text x="188" y="48.1">2V</text>
<text x="188" y="53.2">8V</text>
<text x="188" y="50.7">4V</text>
<text x="205.7" y="51.9">VCNT2V</text>
<text x="52.1" y="57">8V</text>
<text x="52.1" y="59.6">16V</text>
<text x="52.1" y="54.5">4V</text>
<text x="96.5" y="60.8">VFLP</text>
<text x="96.5" y="69.7">VFLP</text>
<text x="151.1" y="74.8">32V</text>
<text x="151.1" y="77.3">64V</text>
<text x="96.5" y="78.6">VFLP</text>
<text x="151.1" y="79.9">128V</text>
<text x="151.1" y="82.4">16V</text>
<text x="151.1" y="85">256V</text>
<text x="151.1" y="87.5">VCNT2V</text>
<text x="176.5" y="85">OSCANCLR</text>
<text x="96.5" y="90">VFLP</text>
<text x="77.5" y="98.9">64V</text>
<text x="77.5" y="96.4">32V</text>
<text x="77.5" y="101.5">128V</text>
<text x="96.5" y="98.9">VFLP</text>
<text x="77.5" y="104">256V</text>
<text x="196.8" y="111.6">256V</text>
<text x="196.8" y="119.3">8V</text>
<text x="196.8" y="116.7">16V</text>
<text x="196.8" y="114.2">32V</text>
<text x="106.7" y="123.1">256V</text>
<text x="196.8" y="124.3">2V</text>
<text x="196.8" y="121.8">4V</text>
</g>
<g font-size="1.3" fill="#006464">
<text x="103.5" y="37.8">E14</text>
<text x="105" y="41.6">X2B</text>
<text x="114.2" y="41.6">BD3</text>
<text x="115" y="37.8">E18</text>
<text x="124.4" y="41.6">BD3</text>
<text x="125.7" y="37.8">E3</text>
<text x="104.8" y="48">E40</text>
<text x="115" y="48">E26</text>
<text x="125.1" y="48">E31</text>
<text x="32.4" y="53">VSS</text>
<text x="42.4" y="53">DA</text>
<text x="44.5" y="49.2">J6</text>
<text x="46.4" y="53">QA</text>
<text x="105" y="51.8">X2B</text>
<text x="114.2" y="51.8">BD3</text>
<text x="124.4" y="51.8">BD3</text>
<text x="198.6" y="53">N4N</text>
<text x="198.9" y="49.2">J54</text>
<text x="32.4" y="58.1">VDD</text>
<text x="42.4" y="55.6">DB</text>
<text x="42.4" y="58.1">DC</text>
<text x="46.2" y="55.6">QB</text>
<text x="46.2" y="58.1">QC</text>
<text x="104.7" y="56.9">C31</text>
<text x="114.9" y="56.9">B27</text>
<text x="125.1" y="56.9">B32</text>
<text x="42.4" y="60.7">DD</text>
<text x="42.4" y="63.2">L</text>
<text x="42.4" y="65.7">CK</text>
<text x="46.2" y="60.7">QD</text>
<text x="105" y="60.7">X2B</text>
<text x="105.3" y="65.7">C3</text>
<text x="114.2" y="60.7">BD3</text>
<text x="114.9" y="65.7">B10</text>
<text x="124.4" y="60.7">BD3</text>
<text x="125.1" y="65.7">B15</text>
<text x="42.4" y="68.3">EN</text>
<text x="42.4" y="70.8">CI</text>
<text x="46.2" y="70.8">CO</text>
<text x="105" y="69.6">X2B</text>
<text x="114.2" y="69.6">BD3</text>
<text x="124.4" y="69.6">BD3</text>
<text x="193.5" y="68.3">M66</text>
<text x="203.8" y="68.3">N71</text>
<text x="46.3" y="77.2">C43</text>
<text x="46.7" y="74.4" transform="rotate(-90 46.7 74.4)">CL</text>
<text x="104.7" y="74.6">C15</text>
<text x="114.9" y="74.6">B20</text>
<text x="125.7" y="74.6">B2</text>
<text x="159.9" y="75.9">K9</text>
<text x="193" y="72.1">BD3</text>
<text x="203.1" y="72.1">BD3</text>
<text x="213.9" y="77.2">H54</text>
<text x="105" y="78.4">X2B</text>
<text x="114.2" y="78.4">BD3</text>
<text x="124.4" y="78.4">BD3</text>
<text x="159.3" y="79.7">N4N</text>
<text x="170.2" y="82.3">L2</text>
<text x="198.7" y="82.3">H24</text>
<text x="213.9" y="81">N3N</text>
<text x="234.2" y="82.3">N2N</text>
<text x="234.2" y="78.4">H42</text>
<text x="244.4" y="81">H40</text>
<text x="266" y="79.7">H47</text>
<text x="104.7" y="86.1">C27</text>
<text x="105" y="89.9">X2B</text>
<text x="114.2" y="89.9">BD3</text>
<text x="115" y="86.1">A28</text>
<text x="124.4" y="89.9">BD3</text>
<text x="125.1" y="86.1">A33</text>
<text x="169.5" y="86.1">R3P</text>
<text x="196.1" y="86.1">J</text>
<text x="196.1" y="88.6">CK</text>
<text x="201.2" y="86.1">Q</text>
<text x="223.5" y="88.6">V1N</text>
<text x="234.2" y="87.3">N2N</text>
<text x="244.3" y="84.8">N2N</text>
<text x="262.1" y="84.8">D</text>
<text x="262.1" y="87.3">CK</text>
<text x="266.4" y="89.7" transform="rotate(-90 266.4 89.7)">R</text>
<text x="267.2" y="84.8">Q</text>
<text x="267.2" y="87.3">Q</text>
<text x="69.9" y="93.7">L8</text>
<text x="104.8" y="95">E10</text>
<text x="115" y="95">A21</text>
<text x="125.7" y="95">A3</text>
<text x="196.1" y="91.1">K</text>
<text x="200.2" y="95">FJ4</text>
<text x="200.4" y="92.2" transform="rotate(-90 200.4 92.2)">CL</text>
<text x="201.2" y="91.1">Q</text>
<text x="224.1" y="92.4">H44</text>
<text x="234.2" y="91.1">H46</text>
<text x="266" y="92.4">FDO</text>
<text x="57.8" y="97.5">VDD</text>
<text x="67.8" y="97.5">DA</text>
<text x="67.8" y="100">DB</text>
<text x="71.6" y="100">QB</text>
<text x="71.8" y="97.5">QA</text>
<text x="105" y="98.8">X2B</text>
<text x="114.2" y="98.8">BD3</text>
<text x="124.4" y="98.8">BD3</text>
<text x="57.8" y="105.1">VSS</text>
<text x="67.8" y="102.6">DC</text>
<text x="67.8" y="105.1">DD</text>
<text x="67.8" y="107.7">L</text>
<text x="71.6" y="102.6">QC</text>
<text x="71.6" y="105.1">QD</text>
<text x="104.7" y="103.8">C11</text>
<text x="105" y="107.7">X2B</text>
<text x="114.2" y="107.7">BD3</text>
<text x="115" y="103.8">A11</text>
<text x="124.4" y="107.7">BD3</text>
<text x="125.1" y="103.8">A16</text>
<text x="67.8" y="110.2">CK</text>
<text x="67.8" y="112.7">EN</text>
<text x="80.5" y="110.2">M55</text>
<text x="67.8" y="115.3">CI</text>
<text x="71.6" y="115.3">CO</text>
<text x="72.1" y="118.9" transform="rotate(-90 72.1 118.9)">CL</text>
<text x="80" y="115.3">V1N</text>
<text x="205" y="119.1">N6B</text>
<text x="205.1" y="115.3">K31</text>
<text x="214.6" y="119.1">V1N</text>
<text x="215.3" y="115.3">L83</text>
<text x="71.7" y="121.6">C43</text>
<text x="114.2" y="124.2">BD3</text>
<text x="114.9" y="120.4">O39</text>
<text x="124.4" y="124.2">BD3</text>
<text x="125" y="120.4">O26</text>
<text x="114.8" y="131.8">M75</text>
<text x="125" y="131.8">N79</text>
<text x="114.2" y="135.6">BD3</text>
<text x="124.4" y="135.6">BD3</text>
</g>
<g font-size="1.3" fill="#0000c2">
<text x="212.1" y="87.6">toggles</text>
<text x="212.1" y="89.6">each</text>
<text x="212.1" y="91.7">frame</text>
</g>
</svg>
